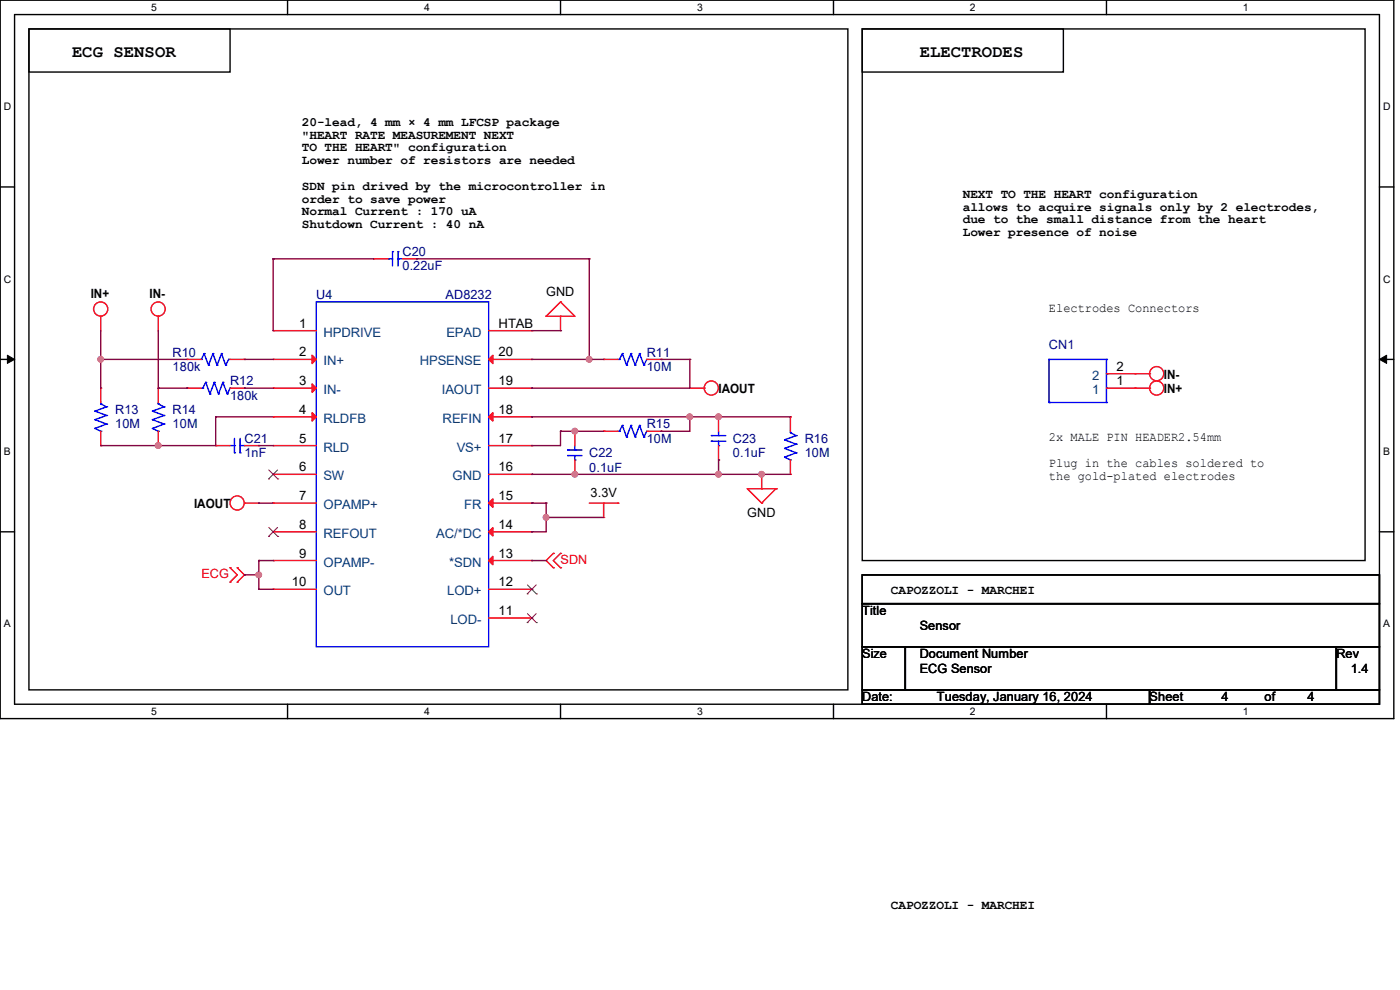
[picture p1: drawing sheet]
<svg xmlns="http://www.w3.org/2000/svg" width="297mm" height="210mm" viewBox="0 0 297 210" stroke-linecap="round" stroke-linejoin="round" font-family="sans-serif">
<path d="M0 0h295.7v152.4h-295.7zM3.1 3.1h289.6v146.3h-289.6z" fill="none" stroke="#000" stroke-width=".3"/>
<g fill="#fff">
<path d="M32 .3h1.2v2.5h-1.2z"/>
<path d="M32 149.7h1.2v2.4h-1.2z"/>
</g>
<path d="M61 0v3.1M61 149.4v3" fill="none" stroke="#000" stroke-width=".3"/>
<g fill="#fff">
<path d="M90 .3h1.1v2.5h-1.1z"/>
<path d="M90 149.7h1.1v2.4h-1.1z"/>
</g>
<path d="M118.9 0v3.1M118.9 149.4v3" fill="none" stroke="#000" stroke-width=".3"/>
<g fill="#fff">
<path d="M147.9 .3h1.2v2.5h-1.2z"/>
<path d="M147.9 149.7h1.2v2.4h-1.2z"/>
</g>
<path d="M176.8 0v3.1M176.8 149.4v3" fill="none" stroke="#000" stroke-width=".3"/>
<g fill="#fff">
<path d="M205.8 .3h1.2v2.5h-1.2z"/>
<path d="M205.8 149.7h1.2v2.4h-1.2z"/>
</g>
<path d="M234.7 0v3.1M234.7 149.4v3" fill="none" stroke="#000" stroke-width=".3"/>
<g fill="#fff">
<path d="M263.7 .3h1.2v2.5h-1.2z"/>
<path d="M263.7 149.7h1.2v2.4h-1.2z"/>
<path d="M.8 21.4h1.6v2.4h-1.6z"/>
<path d="M293.4 21.4h1.6v2.4h-1.6z"/>
<path d="M.8 58h1.6v2.4h-1.6z"/>
<path d="M293.4 58h1.6v2.4h-1.6z"/>
</g>
<path d="M0 39.7h3.1M292.7 39.7h3" fill="none" stroke="#000" stroke-width=".3"/>
<g fill="#fff">
<path d="M.8 94.5h1.4v2.5h-1.4z"/>
<path d="M293.4 94.5h1.5v2.5h-1.5z"/>
</g>
<path d="M0 76.2h3.1M292.7 76.2h3" fill="none" stroke="#000" stroke-width=".3"/>
<path d="M1.6 75.4l1.5 .8-1.5 .9zM292.7 76.2l1.5-.8v1.7z" fill="#000" stroke="#000" stroke-width=".21"/>
<g fill="#fff">
<path d="M.8 131.1h1.5v2.5h-1.5z"/>
<path d="M293.4 131.1h1.5v2.5h-1.5z"/>
</g>
<g fill="none" stroke="#000" stroke-width=".3">
<path d="M6.1 6.1h42.7v9.2h-42.7zM6.1 6.1h173.8v140.2h-173.8zM182.9 6.1h42.7v9.2h-42.7zM182.9 6.1h106.7v112.8h-106.7zM0 112.8h3.1M292.7 112.8h3M182.9 122h109.8v6.1h-109.8zM182.9 128.1h109.8v9.1h-109.8zM182.9 137.2h9.2v9.1h-9.2zM192.1 137.2h91.4v9.1h-91.4zM283.5 137.2h9.2v9.1h-9.2zM182.9 146.3h61v3.1h-61z"/>
<path d="M243.9 146.3h48.8v3.1h-48.8z"/>
</g>
<g fill="none" stroke="#f00" stroke-width=".3">
<path d="M79.3 54.9h.1M79.3 54.9h3M85.4 54.9h3M88.4 54.9h.1M21.4 67.1h.1M21.4 67.1v3M33.6 67.1h.1M33.6 67.1v3M39.7 76.2h.1M39.7 76.2h3M48.8 76.2h3.1M51.9 76.2h.1"/>
<path d="M58 70.1h.1M58 76.2h.1M58 76.2h9.1M58 70.1h9.1M103.7 76.2h9.1M103.7 70.1h9.1M112.8 76.2h.1M112.8 70.1h.1M115.9 67.1h.1M118.9 67.1h.1M118.9 64.1h.1M118.9 67.1v3"/>
<path d="M118.9 64.1l3.1 3h-6.1M118.9 64.1l-3 3M128.1 76.2h.1M128.1 76.2h3M137.2 76.2h3.1M140.3 76.2h.1M234.7 79.3h9.2M240.8 79.3h.1M243.9 79.3h.1M21.4 94.5h.1M21.4 82.3h.1M21.4 82.3v3.1"/>
<path d="M21.4 91.5v3M33.6 94.5h.1M33.6 82.3h.1M33.6 82.3v3.1M33.6 91.5v3M39.7 82.3h.1M39.7 82.3h3M45.8 94.5h.1M45.8 94.5h3M48.8 82.3h3.1M51.9 82.3h.1M51.9 94.5h3"/>
<path d="M54.9 94.5h.1M58 82.3h.1M58 88.4h.1M58 94.5h.1M58 82.3h9.1M58 88.4h9.1M58 94.5h9.1M103.7 82.3h9.1M103.7 88.4h9.1M103.7 94.5h9.1M112.8 94.5h.1M112.8 88.4h.1"/>
<path d="M112.8 82.3h.1M122 91.5h.1M122 91.5v3M122 97.6v3M128.1 91.5h.1M128.1 91.5h3M137.2 91.5h3.1M140.3 91.5h.1M146.3 82.3h3.1M149.4 82.3h.1M152.4 88.4h.1M152.4 97.6h.1"/>
<path d="M152.4 88.4v3.1M152.4 94.5v3.1M167.7 88.4h.1M167.7 88.4v3.1M167.7 97.6v3M234.7 82.3h9.2M240.8 82.3h.1M243.9 82.3h.1M51.9 106.7h.1M51.9 106.7h3M58 100.6h.1M58 106.7h.1"/>
<path d="M58 112.8h.1M58 118.9h.1M58 106.7h9.1M58 100.6h9.1M58 112.8h9.1M58 118.9h9.1M103.7 106.7h9.1M103.7 100.6h9.1M103.7 112.8h9.1M103.7 118.9h9.1M112.8 118.9h.1M112.8 112.8h.1"/>
<path d="M112.8 106.7h.1M112.8 100.6h.1M117.4 117.4h.1M117.4 117.4l-1.5 1.5 1.5 1.5M118.9 117.4h.1M118.9 117.4l-1.5 1.5 1.5 1.5M122 100.6h.1M125 106.7h6.1M128.1 109.8h.1M128.1 106.7v3.1M131.1 106.7h.1M161.6 103.7h.1"/>
<path d="M161.6 106.7h.1M161.6 100.6v3.1M164.6 103.7h.1M164.6 103.7h-6.1l3.1 3M164.6 103.7l-3 3M167.7 100.6h.1M48.8 120.4h.1M48.8 123.5h.1M48.8 120.4l1.5 1.6-1.5 1.5M50.3 123.5h.1M50.3 120.4h.1M50.3 120.4l1.6 1.6-1.6 1.5"/>
<path d="M58 125h.1M58 125h9.1M103.7 125h9.1M103.7 131.1h9.1M112.8 131.1h.1M112.8 125h.1M117.4 120.4h.1M118.9 120.4h.1"/>
<circle cx="21.4" cy="65.6" r="1.5"/>
<circle cx="33.5" cy="65.6" r="1.5"/>
<circle cx="245.4" cy="79.3" r="1.5"/>
<circle cx="150.9" cy="82.3" r="1.5"/>
<circle cx="245.4" cy="82.3" r="1.5"/>
<circle cx="50.3" cy="106.7" r="1.5"/>
</g>
<g fill="none" stroke="#00f" stroke-width=".3">
<path d="M82.3 54.9h.1M82.3 54.9h1M83.3 53.4h.1M83.3 53.4v3M84.5 53.4h.1M84.5 54.9h.1M84.5 53.4v3M84.5 54.9h.9M42.7 76.2h.1M43.3 75h.1M43.3 75l.9 2.5M43.3 75l-.6 1.2"/>
<path d="M44.2 77.5h.1M45.2 75h.1M45.2 75l.9 2.5M45.2 75l-1 2.5M46.1 77.5h.1M47 75h.1M47 75l.9 2.5M47 75l-.9 2.5M47.9 77.5h.1M48.5 76.2h.1M48.5 76.2l-.6 1.3M48.5 76.2h.3"/>
<path d="M67.1 64.1h36.6v73.1h-36.6zM131.1 76.2h.3M131.4 76.2h.1M132 75h.1M132 75l-.6 1.2M132 75l.9 2.5M132.9 77.5h.1M133.9 75h.1M133.9 75l-1 2.5M133.9 75l.8 2.5M134.7 77.5h.1M135.7 75h.1"/>
<path d="M135.7 75l-1 2.5M135.7 75l.9 2.5M136.6 77.5h.1M137.2 76.2h.1M137.2 76.2l-.6 1.3M222.5 76.2h.1M222.5 76.2h12.2M222.5 76.2v9.2M234.7 76.2h.1M234.7 79.3h.1M234.7 76.2v9.2M20.2 87.2h.1"/>
<path d="M20.2 89h.1M20.2 90.9h.1M20.2 87.2l2.4 .9M20.2 89l2.4 1M20.2 90.9l1.2 .6M21.4 91.5h.1M21.4 85.7h.1M21.4 85.7l1.2 .6M21.4 85.4v.3M22.6 86.3h.1M22.6 88.1h.1M22.6 90h.1"/>
<path d="M22.6 86.3l-2.4 .9M22.6 88.1l-2.4 .9M22.6 90l-2.4 .9M32.3 87.2h.1M32.3 89h.1M32.3 90.9h.1M32.3 87.2l2.5 .9M32.3 89l2.5 1M32.3 90.9l1.3 .6M33.6 91.5h.1M33.6 85.7h.1M33.6 85.7l1.2 .6"/>
<path d="M33.6 85.4v.3M34.8 86.3h.1M34.8 88.1h.1M34.8 90h.1M34.8 86.3l-2.5 .9M34.8 88.1l-2.5 .9M34.8 90l-2.5 .9M42.7 82.3h.3M43 82.3h.1M43.6 81.1h.1M43.6 81.1l-.6 1.2M43.6 81.1l.9 2.5"/>
<path d="M44.5 83.6h.1M45.5 81.1h.1M45.5 81.1l-1 2.5M45.5 81.1l.9 2.5M46.4 83.6h.1M47.3 81.1h.1M47.3 81.1l-.9 2.5M47.3 81.1l.9 2.5M48.2 83.6h.1M48.8 82.3h.1M48.8 82.3l-.6 1.3M48.8 94.5h.9"/>
<path d="M49.7 96.1h.1M49.7 94.5h.1M49.7 93v3.1M50.9 96.1h.1M50.9 93v3.1M50.9 94.5h1M51.9 94.5h.1M120.4 95.5h.1M120.4 96.6h.1M120.4 95.5h3.1M120.4 96.6h3.1M122 97.6h.1"/>
<path d="M122 95.5h.1M122 94.5v1M122 96.6v1M131.1 91.5h.3M131.4 91.5h.1M132 90.3h.1M132 90.3l-.6 1.2M132 90.3l.9 2.4M132.9 92.7h.1M133.9 90.3h.1M133.9 90.3l-1 2.4M133.9 90.3l.8 2.4"/>
<path d="M134.7 92.7h.1M135.7 90.3h.1M135.7 90.3l-1 2.4M135.7 90.3l.9 2.4M136.6 92.7h.1M137.2 91.5h.1M137.2 91.5l-.6 1.2M150.9 92.4h.1M150.9 93.6h.1M150.9 92.4h3.1M150.9 93.6h3.1M152.4 94.5h.1"/>
<path d="M152.4 92.4h.1M152.4 91.5v.9M152.4 93.6v.9M166.5 93.3h.1M166.5 95.1h.1M166.5 97h.1M166.5 93.3l2.4 .9M166.5 95.1l2.4 1M166.5 97l1.2 .6M167.7 97.6h.1M167.7 91.8h.1M167.7 91.8l1.2 .6"/>
<path d="M167.7 91.5v.3M168.9 92.4h.1M168.9 94.2h.1M168.9 96.1h.1M168.9 92.4l-2.4 .9M168.9 94.2l-2.4 .9M168.9 96.1l-2.4 .9M222.5 85.4h.1M222.5 85.4h12.2M234.7 85.4h.1M234.7 82.3h.1"/>
</g>
<g fill="#f00" stroke="#f00" stroke-width=".3">
<path d="M66.2 75.4l.9 .8-.9 .9z"/>
<path d="M66.2 81.4l.9 .9-.9 .9z"/>
<path d="M66.2 87.5l.9 .9-.9 .9z"/>
<path d="M104.6 118v1.8l-.9-.9z"/>
<path d="M103.7 112.8l.9-.9v1.8z"/>
<path d="M103.7 106.7l.9-.9v1.8z"/>
<path d="M103.7 88.4l.9-.9v1.8z"/>
<path d="M103.7 76.2l.9-.8v1.7z"/>
</g>
<g fill="none" stroke="#804000" stroke-width=".21">
<path d="M57 99.7l1.9 1.9M58.9 99.7l-1.9 1.9M57 101.6h.1M57 113.8h.1M57 111.9l1.9 1.9M58.9 111.9l-1.9 1.9M58.9 101.6h.1M58.9 113.8h.1M111.8 132.1h.1M111.8 126h.1M111.9 130.2l1.9 1.9M111.9 124.1l1.9 1.9"/>
<path d="M113.7 130.2l-1.9 1.9M113.7 124.1l-1.9 1.9M113.8 132.1h.1M113.8 126h.1"/>
</g>
<g fill="none" stroke="#800040" stroke-width=".3">
<path d="M58 54.9h.1M58 54.9v15.2M58 54.9h21.3M88.4 54.9h.1M88.4 54.9h36.6M125 54.9h.1M125 54.9v21.3M21.4 76.2h.1M21.4 76.2h18.3M21.4 70.1v12.2M33.6 70.1v12.2M51.9 76.2h.1"/>
<path d="M51.9 76.2h6.1M112.8 76.2h15.3M112.8 70.1h6.1M118.9 70.1h.1M125 76.2h.1M140.3 76.2h.1M140.3 76.2h6M146.3 76.2h.1M146.3 76.2v6.1h-33.5M21.4 94.5h.1M33.6 94.5h.1M33.6 82.3h.1"/>
<path d="M33.6 82.3h6.1M39.7 82.3h.1M45.8 88.4h.1M45.8 88.4h12.2M45.8 88.4v6.1h-24.4M51.9 82.3h.1M51.9 82.3h6.1M54.9 94.5h.1M54.9 94.5h3.1M112.8 82.3h.1M112.8 94.5h.1M112.8 88.4h.1"/>
<path d="M112.8 88.4h54.9M118.9 91.5h.1M118.9 91.5v3h-6.1M118.9 91.5h9.2M122 91.5h.1M140.3 91.5h.1M146.3 88.4h.1M146.3 88.4v3.1h-6M152.4 88.4h.1M152.4 97.6h.1M152.4 97.6v3M54.9 118.9h.1"/>
<path d="M54.9 106.7h.1M54.9 118.9v6.1M54.9 118.9h3.1M54.9 106.7h3.1M112.8 112.8h.1M112.8 106.7h.1M112.8 100.6h.1M112.8 118.9h.1M112.8 118.9h3.1M112.8 106.7h3.1M112.8 100.6h54.9M115.9 106.7h.1"/>
<path d="M115.9 109.8h.1M115.9 106.7v6.1h-3.1M115.9 109.8h12.2M122 100.6h.1M152.4 100.6h.1M161.6 100.6h.1M51.9 122h.1M51.9 122h3M54.9 125h.1M54.9 122h.1M54.9 125h3.1"/>
</g>
<g fill="#f0f" stroke="#f0f" stroke-width=".3">
<circle cx="54.9" cy="121.9" r=".57"/>
<circle cx="125" cy="76.2" r=".57"/>
<circle cx="115.8" cy="109.7" r=".57"/>
<circle cx="33.5" cy="94.5" r=".57"/>
<circle cx="21.4" cy="76.2" r=".57"/>
<circle cx="121.9" cy="91.5" r=".57"/>
<circle cx="152.4" cy="88.4" r=".57"/>
<circle cx="146.3" cy="88.4" r=".57"/>
<circle cx="152.4" cy="100.6" r=".57"/>
<circle cx="121.9" cy="100.6" r=".57"/>
<circle cx="161.6" cy="100.6" r=".57"/>
</g>
<g font-size="3.6">
<text x="15.3" y="12.2">ECG SENSOR</text>
<text x="195.1" y="12.2">ELECTRODES</text>
</g>
<g font-size="2.8">
<text x="63.5" y="69.5">1</text>
<text x="105.8" y="69.5">HTAB</text>
<text x="63.5" y="75.6">2</text>
<text x="105.8" y="75.6">20</text>
<text x="63.5" y="81.7">3</text>
<text x="105.8" y="81.7">19</text>
<text x="236.9" y="81.7">1</text>
<text x="236.9" y="78.7">2</text>
<text x="63.5" y="87.8">4</text>
<text x="105.8" y="87.8">18</text>
<text x="63.5" y="93.9">5</text>
<text x="105.8" y="93.9">17</text>
<text x="63.5" y="100">6</text>
<text x="105.8" y="100">16</text>
<text x="63.5" y="106.1">7</text>
<text x="105.8" y="106.1">15</text>
<text x="63.5" y="112.2">8</text>
<text x="105.8" y="112.2">14</text>
<text x="63.5" y="118.3">9</text>
<text x="105.8" y="118.3">13</text>
<text x="61.9" y="124.4">10</text>
<text x="105.8" y="124.4">12</text>
<text x="105.8" y="130.5">11</text>
</g>
<g font-size="2.8" fill="#004080">
<text x="68.6" y="71.4">HPDRIVE</text>
<text x="94.7" y="71.4">EPAD</text>
<text x="68.6" y="77.5">IN+</text>
<text x="89.1" y="77.5">HPSENSE</text>
<text x="68.6" y="83.6">IN-</text>
<text x="93.7" y="83.6">IAOUT</text>
<text x="231.7" y="83.6">1</text>
<text x="231.7" y="80.6">2</text>
<text x="68.6" y="89.7">RLDFB</text>
<text x="93.9" y="89.7">REFIN</text>
<text x="68.6" y="95.8">RLD</text>
<text x="96.9" y="95.8">VS+</text>
<text x="68.6" y="101.9">SW</text>
<text x="96" y="101.9">GND</text>
<text x="68.6" y="108">OPAMP+</text>
<text x="98.5" y="108">FR</text>
<text x="68.6" y="114.1">REFOUT</text>
<text x="92.5" y="114.1">AC/*DC</text>
<text x="68.6" y="120.2">OPAMP-</text>
<text x="95.3" y="120.2">*SDN</text>
<text x="68.6" y="126.3">OUT</text>
<text x="94.9" y="126.3">LOD+</text>
<text x="95.5" y="132.4">LOD-</text>
</g>
<g font-size="2.7">
<text x="64.1" y="26.7">20-lead, 4 mm × 4 mm LFCSP package</text>
<text x="64.1" y="29.4">&quot;HEART RATE MEASUREMENT NEXT</text>
<text x="64.1" y="32.1">TO THE HEART&quot; configuration</text>
<text x="64.1" y="34.8">Lower number of resistors are needed</text>
<text x="64.1" y="40.3">SDN pin drived by the microcontroller in</text>
<text x="204.3" y="42">NEXT TO THE HEART configuration</text>
<text x="64.1" y="43">order to save power</text>
<text x="64.1" y="45.7">Normal Current : 170 uA</text>
<text x="204.3" y="44.7">allows to acquire signals only by 2 electrodes,</text>
<text x="204.3" y="47.4">due to the small distance from the heart</text>
<text x="64.1" y="48.4">Shutdown Current : 40 nA</text>
<text x="204.3" y="50.1">Lower presence of noise</text>
<text x="19.3" y="63.2">IN+</text>
<text x="31.7" y="63.2">IN-</text>
<text x="115.9" y="62.9">GND</text>
<text x="222.5" y="66.2">Electrodes Connectors</text>
<text x="152.4" y="83.4">IAOUT</text>
<text x="246.9" y="80.3">IN-</text>
<text x="246.9" y="83.4">IN+</text>
<text x="222.5" y="93.6">2x MALE PIN HEADER2.54mm</text>
<text x="222.5" y="99.1">Plug in the cables soldered to</text>
<text x="222.5" y="101.8">the gold-plated electrodes</text>
<text x="41.2" y="107.7">IAOUT</text>
<text x="125.3" y="105.5">3.3V</text>
<text x="158.5" y="109.8">GND</text>
<text x="182.9" y="130.5">Title</text>
<text x="189" y="126.1">CAPOZZOLI - MARCHEI</text>
<text x="195.1" y="133.6">Sensor</text>
<text x="182.9" y="139.7">Size</text>
<text x="195.1" y="139.7">Document Number</text>
<text x="195.1" y="142.7">ECG Sensor</text>
<text x="283.5" y="139.7">Rev</text>
<text x="286.5" y="142.7">1.4</text>
<text x="182.9" y="148.8">Date:</text>
<text x="198.8" y="148.8">Tuesday, January 16, 2024</text>
<text x="243.9" y="148.8">Sheet</text>
<text x="259.1" y="148.8">4</text>
<text x="268.3" y="148.8">of</text>
<text x="277.4" y="148.8">4</text>
<text x="189" y="192.8">CAPOZZOLI - MARCHEI</text>
</g>
<g font-size="2.7" fill="#000080">
<text x="85.4" y="54.3">C20</text>
<text x="85.4" y="57.4">0.22uF</text>
<text x="67.1" y="63.5">U4</text>
<text x="94.5" y="63.5">AD8232</text>
<text x="36.6" y="75.6">R10</text>
<text x="137.2" y="75.6">R11</text>
<text x="222.5" y="74.1">CN1</text>
<text x="36.6" y="78.7">180k</text>
<text x="48.8" y="81.7">R12</text>
<text x="137.2" y="78.7">10M</text>
<text x="24.4" y="87.8">R13</text>
<text x="36.6" y="87.8">R14</text>
<text x="48.8" y="84.8">180k</text>
<text x="24.4" y="90.9">10M</text>
<text x="36.6" y="90.9">10M</text>
<text x="51.9" y="93.9">C21</text>
<text x="137.2" y="90.9">R15</text>
<text x="137.2" y="93.9">10M</text>
<text x="155.5" y="93.9">C23</text>
<text x="170.7" y="93.9">R16</text>
<text x="51.9" y="97">1nF</text>
<text x="125" y="97">C22</text>
<text x="125" y="100">0.1uF</text>
<text x="155.5" y="97">0.1uF</text>
<text x="170.7" y="97">10M</text>
</g>
<g font-size="2.7" fill="#f00">
<text x="118.9" y="119.5">SDN</text>
<text x="42.7" y="122.6">ECG</text>
</g>
<g font-size="2.2">
<text x="32" y="2.3">5</text>
<text x="90" y="2.3">4</text>
<text x="147.9" y="2.3">3</text>
<text x="205.8" y="2.3">2</text>
<text x="263.7" y="2.3">1</text>
<text x=".8" y="23.4">D</text>
<text x="293.4" y="23.4">D</text>
<text x=".8" y="59.9">C</text>
<text x="293.4" y="59.9">C</text>
<text x=".8" y="96.5">B</text>
<text x="293.4" y="96.5">B</text>
<text x=".8" y="133.1">A</text>
<text x="293.4" y="133.1">A</text>
<text x="32" y="151.7">5</text>
<text x="90" y="151.7">4</text>
<text x="147.9" y="151.7">3</text>
<text x="205.8" y="151.7">2</text>
<text x="263.7" y="151.7">1</text>
</g>
</svg>
